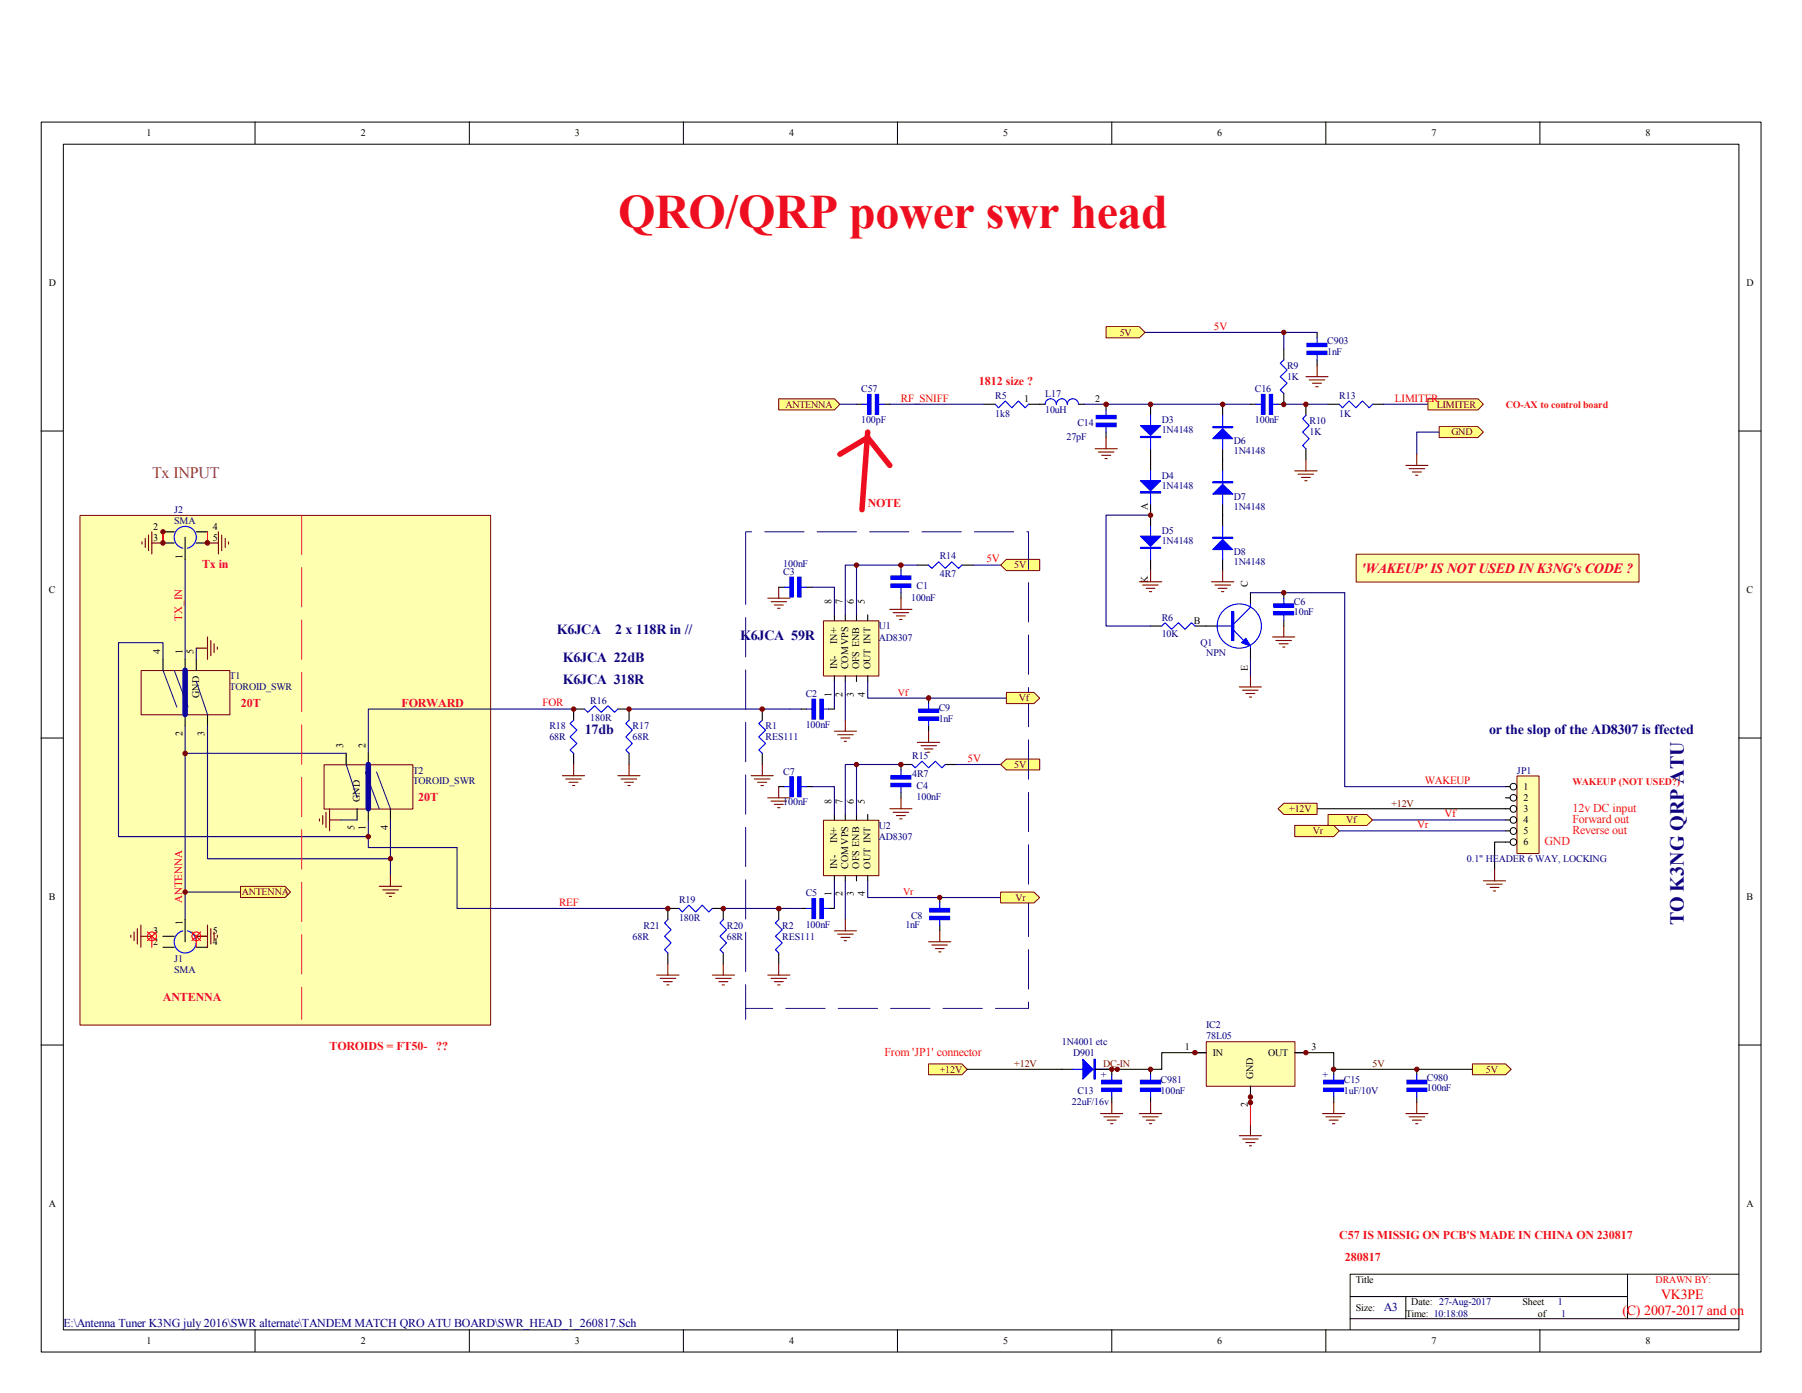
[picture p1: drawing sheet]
<svg xmlns="http://www.w3.org/2000/svg" width="279mm" height="216mm" viewBox="0 0 279 216" stroke-linecap="round" stroke-linejoin="round" font-family="sans-serif">
<g fill="none" stroke="#000" stroke-width=".16">
<path d="M6.4 18.9h266.6v190.6h-266.6zM39.5 18.9v3.4M72.8 18.9v3.4M106 18.9v3.4M139.1 18.9v3.4M172.4 18.9v3.4M205.6 18.9v3.4M238.8 18.9v3.4M9.8 22.4h259.8v183.7h-259.8zM6.3 66.8h3.5M269.6 66.8h3.4M6.3 114.4h3.5"/>
<path d="M269.6 114.4h3.4M6.3 162h3.5M269.6 162h3.4M252.3 197.5v6.9M269.6 197.5h-60.3v8.6M39.5 206.1v3.4M72.8 206.1v3.4M106 206.1v3.4M139.1 206.1v3.4M172.4 206.1v3.4M205.6 206.1v3.4M209.3 201h43"/>
<path d="M209.3 204.4h60.3M218 201v3.4M238.8 206.1v3.4"/>
</g>
<path d="M12.4 79.9h63.7v79h-63.7z" fill="#ffffb0"/>
<path d="M12.4 79.9h63.7v79h-63.7z" fill="none" stroke="#800000" stroke-width=".16"/>
<path d="M21.9 104h13.7v6.8h-13.7z" fill="#ffffb0"/>
<path d="M21.9 103.9h13.7v6.9h-13.7z" fill="none" stroke="#800000" stroke-width=".16"/>
<path d="M25.3 102.2v1.7M28.7 102.2v1.7M28.7 110.7v1.8M30.4 102.2v1.7M32.2 110.7v1.8" fill="none" stroke="#000" stroke-width=".17"/>
<path d="M28.7 103.9v6.8" fill="none" stroke="#0000bf" stroke-width=".86"/>
<path d="M25.3 103.9l2.6 6.8M27 103.9l2.6 6.8M32.2 110.7l-1.8-5.1" fill="none" stroke="#11037f" stroke-width=".16" stroke-dasharray="6.1 2"/>
<path d="M50.3 118.6h13.7v6.8h-13.7z" fill="#ffffb0"/>
<path d="M50.2 118.5h13.8v6.9h-13.8z" fill="none" stroke="#800000" stroke-width=".16"/>
<path d="M53.7 116.8v1.7M57.1 116.8v1.7M55.4 125.3v1.8M57.1 125.3v1.8M60.5 125.3v1.8" fill="none" stroke="#000" stroke-width=".17"/>
<path d="M57.1 118.5v6.8" fill="none" stroke="#0000bf" stroke-width=".86"/>
<path d="M53.7 118.5l1.7 5.2M58.8 125.3l-2.6-6.8M60.5 125.3l-2.5-6.8" fill="none" stroke="#11037f" stroke-width=".16" stroke-dasharray="6.1 2"/>
<path d="M28.7 86.7v15.5M25.3 102.2v-2.6h-6.9v30.1h38.7v-2.6M28.7 112.5v30M28.7 116.8h25M30.4 100.5v1.7M32.2 112.5v20.6h28.3M52.8 127.1h2.6M57.1 129.7v1.7h13.8M60.5 127.1v8.6" fill="none" stroke="#11037f" stroke-width=".17"/>
<g fill="none" stroke="#800000" stroke-width=".17">
<path d="M32.2 98.7v3.5M32.7 99.3v2.3M33.2 99.8v1.3M30.4 100.5h1.8M33.7 100.3v.3M49.5 126.9v.4M50 126.4v1.4M50.5 125.9v2.4M51.1 125.3v3.5M51.1 127.1h1.7M58.8 137.4h3.5M59.4 137.9h2.4"/>
<path d="M59.9 138.4h1.3M60.4 138.9h.3M60.5 135.7v1.7"/>
</g>
<path d="M210.3 85.9h43.8v4.3h-43.8z" fill="#ffffb0"/>
<path d="M210.3 85.9h43.8v4.3h-43.8z" fill="none" stroke="#800000" stroke-width=".16"/>
<path d="M172.4 166.6v1.2M172.4 168.8v1.2" fill="none" stroke="#00f" stroke-width=".17"/>
<path d="M170.8 167.4h3.1v.6h-3.1z" fill-rule="evenodd" fill="#00f"/>
<path d="M170.8 167.4h3.1v.6h-3.1z" fill="none" stroke="#00f" stroke-width=".17"/>
<path d="M170.8 168.7h3.1v.5h-3.1z" fill-rule="evenodd" fill="#00f"/>
<path d="M170.8 168.7h3.1v.5h-3.1zM206.8 166.6v1.2M206.8 168.8v1.2" fill="none" stroke="#00f" stroke-width=".17"/>
<path d="M172.4 165.7v.9M172.4 170v.9" fill="none" stroke="#000" stroke-width=".17"/>
<path d="M205.2 167.4h3.1v.6h-3.1z" fill-rule="evenodd" fill="#00f"/>
<path d="M205.2 167.4h3.1v.6h-3.1z" fill="none" stroke="#00f" stroke-width=".17"/>
<path d="M205.2 168.7h3.1v.5h-3.1z" fill-rule="evenodd" fill="#00f"/>
<path d="M205.2 168.7h3.1v.5h-3.1z" fill="none" stroke="#00f" stroke-width=".17"/>
<path d="M200.7 163.2h6.1v2.5h21.5M206.8 165.7v.9M206.8 170v.9" fill="none" stroke="#000" stroke-width=".17"/>
<path d="M187.1 161.5h13.7v6.9h-13.7z" fill="#ffffb0"/>
<path d="M187 161.5h13.8v6.9h-13.8z" fill="none" stroke="#800000" stroke-width=".16"/>
<path d="M185.3 163.2h1.7M193.9 168.3v1.7M200.7 163.2h1.8" fill="none" stroke="#000" stroke-width=".17"/>
<g fill="none" stroke="#800000" stroke-width=".17">
<path d="M170.6 172.6h3.5M171.2 173.1h2.4M171.7 173.6h1.4M172.2 174.2h.4M172.4 170.9v1.7M192.2 176h3.4M192.7 176.5h2.4M193.2 177.1h1.4M193.7 177.6h.4M193.9 174.3v1.7M205.1 172.6h3.4M205.6 173.1h2.4"/>
<path d="M206.1 173.6h1.4M206.6 174.2h.4M206.8 170.9v1.7"/>
</g>
<path d="M144 164.9h5.1l.9 .8-.9 .9h-5.1z" fill-rule="evenodd" fill="#ffff80"/>
<path d="M144 164.9h5.1l.9 .8-.9 .9h-5.1z" fill="none" stroke="#800000" stroke-width=".16"/>
<path d="M164.6 165.7h1.7M171.5 165.7h1.7" fill="none" stroke="#000" stroke-width=".17"/>
<path d="M166.3 165.7h5.2M169.6 164.2h.2v3.1h-.2zM169.7 164.2v3.1" fill="none" stroke="#00f" stroke-width=".17"/>
<path d="M167.9 164.2l1.6 1.5-1.6 1.6z" fill="#00f"/>
<path d="M167.9 164.2l1.6 1.5-1.6 1.6z" fill="none" stroke="#00f" stroke-width=".17"/>
<path d="M204.2 125.3h29.2M233.4 130.5h-1.7v4.3M150 165.7h14.6M187 163.2h-6.9v2.5h-10.3" fill="none" stroke="#000" stroke-width=".17"/>
<path d="M230 136.5h3.4M230.5 137h2.4M231.1 137.5h1.3M231.6 138.1h.3M231.7 134.8v1.7" fill="none" stroke="#800000" stroke-width=".17"/>
<path d="M198.2 125.3l.9-.8h5.1v1.7h-5.1z" fill-rule="evenodd" fill="#ffff80"/>
<path d="M198.2 125.3l.9-.8h5.1v1.7h-5.1z" fill="none" stroke="#800000" stroke-width=".16"/>
<path d="M25.3 84.2v-1.8v1.8M32.2 82.4v1.8M23.5 145.1v1.7M30.4 145.1v1.7M193.9 170.9v-.9v4.3" fill="none" stroke="#ee0e22" stroke-width=".17"/>
<path d="M133.6 62.7h1.3M135.9 62.7h1.2M28.4 85a1.71 1.71 0 0 1-1.1-2.7 1.71 1.71 0 0 1 2.8 0 1.71 1.71 0 0 1-1.1 2.7M28.4 144.3a1.73 1.73 0 0 0-1.1 2.6 1.73 1.73 0 0 0 2.8 0 1.73 1.73 0 0 0-1.1-2.6" fill="none" stroke="#00f" stroke-width=".17"/>
<path d="M132.8 62.7h.8M137.1 62.7h.9M25.3 82.4h1.7M25.3 84.2h1.7M28.7 83.3v3.4M30.4 82.4h1.8M30.4 84.2h1.8M25.3 146.8h1.7M25.3 145.1h1.7M28.7 142.5v3.5M30.4 146.8h1.8M30.4 145.1h1.8" fill="none" stroke="#000" stroke-width=".17"/>
<g fill="none" stroke="#800000" stroke-width=".17">
<path d="M22 84v.3M22.5 83.4v1.4M23 82.9v2.4M23.5 82.4v3.5M23.5 84.2h1.8M32.2 84.2h1.7M33.9 82.4v3.5M34.4 82.9v2.4M34.9 83.4v1.4M35.4 84v.3M20.3 144.9v.4M20.8 144.4v1.4"/>
<path d="M21.3 143.9v2.4M21.8 145.1h1.7M21.8 143.4v3.4M30.4 145.1h1.8M32.2 143.4v3.4M32.7 143.9v2.4M33.2 144.4v1.4M33.7 144.9v.4"/>
</g>
<path d="M134.5 61.1h.5v3.1h-.5z" fill-rule="evenodd" fill="#00f"/>
<path d="M134.5 61.1h.5v3.1h-.5z" fill="none" stroke="#00f" stroke-width=".17"/>
<path d="M135.7 61.1h.5v3.1h-.5z" fill-rule="evenodd" fill="#00f"/>
<path d="M135.7 61.1h.5v3.1h-.5zM154.3 62.7l.5 .5 1.1-1.1 1 1.1 1-1.1 1.1 1.1 .5-.5M162.1 62.7a.87 .87 0 0 1 .8-.9 .87 .87 0 0 1 .9 .9 .85 .85 0 0 1 .8-.9 .85 .85 0 0 1 .9 .9 .87 .87 0 0 1 .8-.9 .87 .87 0 0 1 .9 .9M171.5 63.5v1.2M171.5 65.7v1.3" fill="none" stroke="#00f" stroke-width=".17"/>
<path d="M152.6 62.7h1.7M159.5 62.7h2.6M167.2 62.7h.9M171.5 62.7v.8M171.5 67v.8" fill="none" stroke="#000" stroke-width=".17"/>
<path d="M170 64.4h3.1v.5h-3.1z" fill-rule="evenodd" fill="#00f"/>
<path d="M170 64.4h3.1v.5h-3.1z" fill="none" stroke="#00f" stroke-width=".17"/>
<path d="M170 65.6h3.1v.5h-3.1z" fill-rule="evenodd" fill="#00f"/>
<path d="M199.1 55.8l-.6 .5 1.1 1.1-1.1 1 1.1 1-1.1 1.1 .6 .5M170 65.6h3.1v.5h-3.1zM176.8 67.7h3.2M176.8 67.6h3.2v.2h-3.2zM178.4 64.4v5.2M202.5 64.4l-.5 .5 1 1.1-1 1 1 1-1 1 .5 .6M207.6 62.7l.6 .5 1-1.1 1 1.1 1-1.1 1.1 1.1 .5-.5" fill="none" stroke="#00f" stroke-width=".17"/>
<path d="M199.1 54.1v1.7M178.4 62.7v1.7M178.4 69.6v1.6M199.1 61v1.7M202.5 62.7v1.7M202.5 69.6v1.6M205.9 62.7h1.7M212.8 62.7h1.7" fill="none" stroke="#000" stroke-width=".17"/>
<path d="M176.8 66h3.2l-1.6 1.5z" fill="#00f"/>
<path d="M176.8 76.3h3.2M176.8 66h3.2l-1.6 1.5zM176.8 76.2h3.2v.2h-3.2zM178.4 73v5.1" fill="none" stroke="#00f" stroke-width=".17"/>
<path d="M178.4 71.2v1.8M178.4 78.1v1.7" fill="none" stroke="#000" stroke-width=".17"/>
<path d="M176.8 74.5h3.2l-1.6 1.6z" fill="#00f"/>
<path d="M176.8 74.5h3.2l-1.6 1.6zM176.8 84.9h3.2M176.8 84.8h3.2v.2h-3.2zM178.4 81.6v5.1" fill="none" stroke="#00f" stroke-width=".17"/>
<path d="M178.4 79.8v1.8M178.4 86.7v1.7" fill="none" stroke="#000" stroke-width=".17"/>
<path d="M176.8 83.1h3.2l-1.6 1.6z" fill="#00f"/>
<path d="M188 66.2h3.1M188 66.1h3.1v.2h-3.1zM189.6 64.4v5.2M176.8 83.1h3.2l-1.6 1.6z" fill="none" stroke="#00f" stroke-width=".17"/>
<path d="M189.6 62.7v1.7M189.6 69.6v1.6" fill="none" stroke="#000" stroke-width=".17"/>
<path d="M188 68l1.6-1.5 1.5 1.5z" fill="#00f"/>
<path d="M188 74.8h3.1M188 68l1.6-1.5 1.5 1.5zM188 74.7h3.1v.1h-3.1zM189.6 73v5.1" fill="none" stroke="#00f" stroke-width=".17"/>
<path d="M189.6 71.2v1.8M189.6 78.1v1.7" fill="none" stroke="#000" stroke-width=".17"/>
<path d="M188 76.6l1.6-1.5 1.5 1.5z" fill="#00f"/>
<path d="M188 76.6l1.6-1.5 1.5 1.5zM188 83.4h3.1M188 83.3h3.1v.1h-3.1zM189.6 81.6v5.1" fill="none" stroke="#00f" stroke-width=".17"/>
<path d="M189.6 79.8v1.8M189.6 86.7v1.7" fill="none" stroke="#000" stroke-width=".17"/>
<path d="M189.6 83.6l1.5 1.6h-3.1z" fill="#00f"/>
<path d="M188.7 97h2.6M189.6 83.6l1.5 1.6h-3.1zM191 94.8h.3v4.5h-.3zM191.3 97.7l1.5 1.6M193.9 93.6v.5l-2.6 2.6M193.9 100.1v.4" fill="none" stroke="#00f" stroke-width=".17"/>
<path d="M168.1 62.7h25.8" fill="none" stroke="#11037f" stroke-width=".17"/>
<path d="M187 97h1.7M193.9 91.9v1.7M193.9 100.5v1.7" fill="none" stroke="#000" stroke-width=".17"/>
<path d="M191.1 94.8v4.5" fill="none" stroke="#00f" stroke-width=".34"/>
<path d="M192.5 99.6l.7-.7 .7 1.2z" fill="#00f"/>
<g fill="none" stroke="#00f" stroke-width=".17">
<path d="M180.1 97l.5-.5 1.1 1 1-1 1 1 1-1 .6 .5M193.2 98.9l.7 1.2-1.4-.5zM199.1 92.7v1.2M199.1 95v1.2"/>
<circle cx="192.1" cy="97" r="3.4"/>
</g>
<path d="M178.4 97h1.7M185.3 97h1.7M199.1 91.9v.8M199.1 96.2v.8" fill="none" stroke="#000" stroke-width=".17"/>
<path d="M197.5 93.6h3.1v.5h-3.1z" fill-rule="evenodd" fill="#00f"/>
<path d="M197.5 93.6h3.1v.5h-3.1z" fill="none" stroke="#00f" stroke-width=".17"/>
<path d="M197.5 94.8h3.1v.5h-3.1z" fill-rule="evenodd" fill="#00f"/>
<path d="M197.5 94.8h3.1v.5h-3.1z" fill="none" stroke="#00f" stroke-width=".17"/>
<path d="M177.5 51.5h21.6v2.6M193.9 91.9h14.6" fill="none" stroke="#11037f" stroke-width=".17"/>
<g fill="none" stroke="#800000" stroke-width=".17">
<path d="M169.8 69.6h3.4M170.3 70.1h2.4M170.8 70.6h1.4M171.3 71.1h.4M171.5 67.8v1.8M200.7 73h3.5M201.3 73.5h2.4M201.8 74h1.4M202.3 74.5h.4M202.5 71.2v1.8M176.7 90.2h3.4M177.2 90.7h2.4"/>
<path d="M177.7 91.2h1.4M178.2 91.7h.4M178.4 88.4v1.8M187.8 90.2h3.5M188.4 90.7h2.4M188.9 91.2h1.3M189.4 91.7h.3M189.6 88.4v1.8M197.3 98.7h3.4M197.8 99.3h2.4M198.3 99.8h1.4M199.1 97v1.7"/>
<path d="M192.2 106.5h3.4M192.7 107h2.4M193.2 107.5h1.4M193.7 108h.4M193.9 104.7v1.8M198.9 100.3h.3"/>
</g>
<path d="M171.5 50.6h5.2l.8 .9-.8 .9h-5.2z" fill-rule="evenodd" fill="#ffff80"/>
<path d="M171.5 50.6h5.2l.8 .9-.8 .9h-5.2z" fill="none" stroke="#800000" stroke-width=".16"/>
<path d="M214.5 62.7h6.9" fill="none" stroke="#11037f" stroke-width=".17"/>
<path d="M221.4 61.8h7.8l.8 .9-.8 .8h-7.8z" fill-rule="evenodd" fill="#ffff80"/>
<path d="M221.4 61.8h7.8l.8 .9-.8 .8h-7.8z" fill="none" stroke="#800000" stroke-width=".16"/>
<path d="M204.2 51.5v.9M204.2 55.8v.8" fill="none" stroke="#000" stroke-width=".17"/>
<path d="M204.2 52.4v1.2M204.2 54.6v1.2" fill="none" stroke="#00f" stroke-width=".17"/>
<path d="M202.6 53.2h3.1v.5h-3.1z" fill-rule="evenodd" fill="#00f"/>
<path d="M202.7 53.2h3v.5h-3z" fill="none" stroke="#00f" stroke-width=".17"/>
<path d="M202.6 54.4h3.1v.5h-3.1z" fill-rule="evenodd" fill="#00f"/>
<path d="M202.7 54.4h3v.5h-3z" fill="none" stroke="#00f" stroke-width=".17"/>
<path d="M199.1 51.5h5.1M138 62.7h14.6" fill="none" stroke="#11037f" stroke-width=".17"/>
<path d="M202.5 58.4h3.4M203 58.9h2.4M203.5 59.4h1.4M204 59.9h.4M204.2 56.6v1.8" fill="none" stroke="#800000" stroke-width=".17"/>
<path d="M228.3 164.9h5.1l.9 .8-.9 .9h-5.1z" fill-rule="evenodd" fill="#ffff80"/>
<path d="M228.3 164.9h5.1l.9 .8-.9 .9h-5.1z" fill="none" stroke="#800000" stroke-width=".16"/>
<path d="M219.7 165.7v.9M219.7 170v.9" fill="none" stroke="#000" stroke-width=".17"/>
<path d="M219.7 166.6v1.2M219.7 168.8v1.2" fill="none" stroke="#00f" stroke-width=".17"/>
<path d="M218.1 167.4h3.1v.6h-3.1z" fill-rule="evenodd" fill="#00f"/>
<path d="M218.1 167.4h3.1v.6h-3.1z" fill="none" stroke="#00f" stroke-width=".17"/>
<path d="M218.1 168.7h3.1v.5h-3.1z" fill-rule="evenodd" fill="#00f"/>
<path d="M178.4 166.6v1.2M178.4 168.8v1.2M218.1 168.7h3.1v.5h-3.1z" fill="none" stroke="#00f" stroke-width=".17"/>
<path d="M178.4 165.7v.9M178.4 170v.9" fill="none" stroke="#000" stroke-width=".17"/>
<path d="M176.8 167.4h3.2v.6h-3.2z" fill-rule="evenodd" fill="#00f"/>
<path d="M176.8 167.4h3.2v.6h-3.2z" fill="none" stroke="#00f" stroke-width=".17"/>
<path d="M176.8 168.7h3.2v.5h-3.2z" fill-rule="evenodd" fill="#00f"/>
<path d="M176.8 168.7h3.2v.5h-3.2z" fill="none" stroke="#00f" stroke-width=".17"/>
<path d="M176.7 172.6h3.4M177.2 173.1h2.4M177.7 173.6h1.4M178.2 174.2h.4M178.4 170.9v1.7M218 172.6h3.4M218.5 173.1h2.4M219 173.6h1.4M219.5 174.2h.3M219.7 170.9v1.7" fill="none" stroke="#800000" stroke-width=".17"/>
<path d="M235.2 120.3h3.4v12h-3.4z" fill="#ffffb0"/>
<path d="M235.2 120.3h3.4v12h-3.4z" fill="none" stroke="#800000" stroke-width=".16"/>
<g fill="none" stroke="#000" stroke-width=".16">
<circle cx="234.6" cy="125.4" r=".52"/>
<circle cx="234.6" cy="128.8" r=".52"/>
<circle cx="234.6" cy="127.1" r=".51"/>
<circle cx="234.6" cy="130.5" r=".51"/>
<circle cx="234.6" cy="121.9" r=".51"/>
<circle cx="234.7" cy="123.7" r=".51"/>
</g>
<path d="M193.9 62.7h.8M198.2 62.7h.9M233.4 121.9h.7M233.4 123.7h.7M233.4 125.3h.7M233.4 127.1h.7M233.4 128.8h.7M233.4 130.5h.7" fill="none" stroke="#000" stroke-width=".17"/>
<path d="M194.7 62.7h1.2M197 62.7h1.2" fill="none" stroke="#00f" stroke-width=".17"/>
<path d="M195.6 61.1h.5v3.1h-.5z" fill-rule="evenodd" fill="#00f"/>
<path d="M195.6 61.1h.5v3.1h-.5z" fill="none" stroke="#00f" stroke-width=".17"/>
<path d="M196.8 61.1h.5v3.1h-.5z" fill-rule="evenodd" fill="#00f"/>
<path d="M196.8 61.1h.5v3.1h-.5z" fill="none" stroke="#00f" stroke-width=".17"/>
<path d="M199.1 62.7h6.8" fill="none" stroke="#11037f" stroke-width=".17"/>
<path d="M127.7 96.3h8.6v8.5h-8.6z" fill="#ffffb0"/>
<path d="M127.7 96.2h8.6v8.6h-8.6z" fill="none" stroke="#800000" stroke-width=".16"/>
<path d="M129.4 95.3v.9M131.1 95.3v.9M132.8 95.3v.9M134.5 95.3v.9M139.7 87.6v.8M139.7 91.9v.8M142.2 87.6h1.8M149.1 87.6h1.8M129.4 104.7v.9M131.1 104.7v.9M132.8 104.7v.9M134.5 104.7v.9" fill="none" stroke="#000" stroke-width=".17"/>
<path d="M139.7 88.4v1.2M139.7 90.7v1.2M144 87.6l.5 .5 1-1 1.1 1 1-1 1 1 .5-.5" fill="none" stroke="#00f" stroke-width=".17"/>
<path d="M138.1 89.3h3.1v.5h-3.1z" fill-rule="evenodd" fill="#00f"/>
<path d="M138.1 89.3h3.1v.5h-3.1z" fill="none" stroke="#00f" stroke-width=".17"/>
<path d="M138.1 90.5h3.1v.5h-3.1z" fill-rule="evenodd" fill="#00f"/>
<path d="M138.1 90.5h3.1v.5h-3.1zM125.1 109.9h1.2M127.3 109.9h1.2" fill="none" stroke="#00f" stroke-width=".17"/>
<path d="M125.9 91h3.5v4.3M132.8 87.6h-1.7v7.7M142.2 87.6h-9.4v7.7M150.9 87.6h4.3M129.4 105.6v4.3" fill="none" stroke="#11037f" stroke-width=".17"/>
<path d="M138 94.4h3.4M138.5 95h2.4M139 95.5h1.4M139.5 96h.4M139.7 92.7v1.7" fill="none" stroke="#800000" stroke-width=".17"/>
<path d="M124.2 109.9h.9M128.5 109.9h.9" fill="none" stroke="#000" stroke-width=".17"/>
<path d="M125.9 108.4h.5v3.1h-.5z" fill-rule="evenodd" fill="#00f"/>
<path d="M125.9 108.4h.6v3.1h-.6z" fill="none" stroke="#00f" stroke-width=".17"/>
<path d="M127.1 108.4h.5v3.1h-.5z" fill-rule="evenodd" fill="#00f"/>
<path d="M121.6 91h1.2M123.9 91h1.2M127.1 108.4h.5v3.1h-.5z" fill="none" stroke="#00f" stroke-width=".17"/>
<path d="M119 92.7h3.5M119.5 93.3h2.5M120.1 93.8h1.4M120.6 94.3h.3M120.7 91v1.7M129.4 113.3h3.4M129.9 113.9h2.4M130.4 114.4h1.4M130.9 114.9h.3M131.1 111.6v1.7" fill="none" stroke="#800000" stroke-width=".17"/>
<path d="M122.5 109.9h1.7M131.1 105.6v6M134.5 105.6v2.6h21.5" fill="none" stroke="#11037f" stroke-width=".17"/>
<path d="M120.7 91h.9M125.1 91h.8" fill="none" stroke="#000" stroke-width=".17"/>
<path d="M122.5 89.5h.5v3h-.5z" fill-rule="evenodd" fill="#00f"/>
<path d="M122.5 89.5h.5v3h-.5z" fill="none" stroke="#00f" stroke-width=".17"/>
<path d="M123.7 89.5h.5v3h-.5z" fill-rule="evenodd" fill="#00f"/>
<path d="M123.7 89.5h.5v3h-.5zM88.9 111.6l-.5 .5 1.1 1.1-1.1 1 1.1 1-1.1 1 .5 .6M90.6 109.9l.5 .5 1.1-1 1 1 1.1-1 1 1 .5-.5M97.5 111.6l-.5 .5 1 1.1-1 1 1 1-1 1 .5 .6" fill="none" stroke="#00f" stroke-width=".17"/>
<path d="M88.9 116.8v1.7M90.6 109.9h-1.7v1.7M95.8 109.9h1.7v1.7M97.5 116.8v1.7" fill="none" stroke="#000" stroke-width=".17"/>
<path d="M88.9 118.5v1.7M97.5 118.5v1.7M87.2 120.2h3.4M87.7 120.7h2.4M88.2 121.2h1.4M88.8 121.8h.3M95.8 120.2h3.4M96.3 120.7h2.4M96.9 121.2h1.3M97.4 121.8h.3" fill="none" stroke="#800000" stroke-width=".17"/>
<path d="M97.5 109.9h25" fill="none" stroke="#11037f" stroke-width=".17"/>
<path d="M155.2 87.6l.8-.9h5.2v1.7h-5.2z" fill-rule="evenodd" fill="#ffff80"/>
<path d="M155.2 87.6l.8-.9h5.2v1.7h-5.2z" fill="none" stroke="#800000" stroke-width=".16"/>
<path d="M127.7 127.2h8.6v8.5h-8.6z" fill="#ffffb0"/>
<path d="M127.7 127.1h8.6v8.6h-8.6z" fill="none" stroke="#800000" stroke-width=".16"/>
<path d="M141.4 118.5h-1.7v.8M146.6 118.5h1.7M129.4 126.2v.9M129.4 135.7v.8M131.1 126.2v.9M131.1 135.7v.8M132.8 126.2v.9M132.8 135.7v.8M134.5 126.2v.9M134.5 135.7v.8M139.7 122.8v.9" fill="none" stroke="#000" stroke-width=".17"/>
<path d="M139.7 119.3v1.3M141.4 118.5l.5 .5 1.1-1 1 1 1-1 1.1 1 .5-.5M139.7 121.6v1.2" fill="none" stroke="#00f" stroke-width=".17"/>
<path d="M138.1 120.2h3.1v.5h-3.1z" fill-rule="evenodd" fill="#00f"/>
<path d="M138.1 120.2h3.1v.5h-3.1z" fill="none" stroke="#00f" stroke-width=".17"/>
<path d="M138.1 121.4h3.1v.5h-3.1z" fill-rule="evenodd" fill="#00f"/>
<path d="M138.1 121.4h3.1v.5h-3.1zM125.1 140.8h1.2M127.3 140.8h1.2" fill="none" stroke="#00f" stroke-width=".17"/>
<path d="M132.8 118.5h-1.7v7.7M139.7 118.5h-6.9v7.7M148.3 118.5h6.9M125.9 121.9h3.5v4.3M129.4 136.5v4.3" fill="none" stroke="#11037f" stroke-width=".17"/>
<path d="M138 125.3h3.4M138.5 125.9h2.4M139 126.4h1.4M139.5 126.9h.4M139.7 123.7v1.6" fill="none" stroke="#800000" stroke-width=".17"/>
<path d="M124.2 140.8h.9M128.5 140.8h.9" fill="none" stroke="#000" stroke-width=".17"/>
<path d="M125.9 139.3h.5v3.1h-.5z" fill-rule="evenodd" fill="#00f"/>
<path d="M125.9 139.3h.6v3.1h-.6z" fill="none" stroke="#00f" stroke-width=".17"/>
<path d="M127.1 139.3h.5v3.1h-.5z" fill-rule="evenodd" fill="#00f"/>
<path d="M121.6 121.9h1.2M123.9 121.9h1.2M127.1 139.3h.5v3.1h-.5z" fill="none" stroke="#00f" stroke-width=".17"/>
<path d="M119 123.7h3.5M119.5 124.2h2.5M120.1 124.7h1.4M120.6 125.2h.3M120.7 121.9v1.8" fill="none" stroke="#800000" stroke-width=".17"/>
<path d="M131.1 136.5v6M134.5 136.5v2.6h20.7M122.5 140.8h1.7" fill="none" stroke="#11037f" stroke-width=".17"/>
<path d="M120.7 121.9h.9M125.1 121.9h.8" fill="none" stroke="#000" stroke-width=".17"/>
<path d="M122.5 120.4h.5v3.1h-.5z" fill-rule="evenodd" fill="#00f"/>
<path d="M122.5 120.4h.5v3.1h-.5z" fill="none" stroke="#00f" stroke-width=".17"/>
<path d="M123.7 120.4h.5v3.1h-.5z" fill-rule="evenodd" fill="#00f"/>
<path d="M123.7 120.4h.5v3.1h-.5zM103.5 142.5l-.5 .5 1.1 1.1-1.1 1 1.1 1-1.1 1.1 .5 .5M105.3 140.8l.5 .6 1-1.1 1.1 1.1 1-1.1 1 1.1 .5-.6M112.1 142.5l-.5 .5 1 1.1-1 1 1 1-1 1.1 .5 .5" fill="none" stroke="#00f" stroke-width=".17"/>
<path d="M103.5 147.7v1.7M105.3 140.8h-1.8v1.7M110.4 140.8h1.7v1.7M112.1 147.7v1.7" fill="none" stroke="#000" stroke-width=".17"/>
<path d="M101.8 151.1h3.5M102.4 151.6h2.4M102.9 152.1h1.3M103.4 152.7h.3M103.5 149.4v1.7M110.4 151.1h3.5M111 151.6h2.4M111.5 152.1h1.4M112 152.7h.3M112.1 149.4v1.7" fill="none" stroke="#800000" stroke-width=".17"/>
<path d="M112.1 140.8h10.4" fill="none" stroke="#11037f" stroke-width=".17"/>
<path d="M155.2 118.5l.8-.9h5.2v1.7h-5.2z" fill-rule="evenodd" fill="#ffff80"/>
<path d="M155.2 118.5l.8-.9h5.2v1.7h-5.2z" fill="none" stroke="#800000" stroke-width=".16"/>
<path d="M208.5 91.9v30h24.9M207.6 128.8h25.8M212.8 127.1h20.6" fill="none" stroke="#11037f" stroke-width=".17"/>
<path d="M129.4 144.3h3.4M129.9 144.8h2.4M130.4 145.3h1.4M130.9 145.8h.3M131.1 142.5v1.8" fill="none" stroke="#800000" stroke-width=".17"/>
<path d="M115.6 87.6v70.4" fill="none" stroke="#11037f" stroke-width=".16" stroke-dasharray="6.1 2"/>
<path d="M145.7 139.1v.9M145.7 143.4v.9" fill="none" stroke="#000" stroke-width=".17"/>
<path d="M145.7 140v1.2M145.7 142.2v1.2" fill="none" stroke="#00f" stroke-width=".17"/>
<path d="M144.1 140.8h3.1v.6h-3.1z" fill-rule="evenodd" fill="#00f"/>
<path d="M144.1 140.8h3.1v.6h-3.1z" fill="none" stroke="#00f" stroke-width=".17"/>
<path d="M144.1 142h3.1v.5h-3.1z" fill-rule="evenodd" fill="#00f"/>
<path d="M144 109.1v1.1M144 111.3v1.2M144.1 142h3.1v.5h-3.1z" fill="none" stroke="#00f" stroke-width=".17"/>
<path d="M144 108.2v.9M144 112.5v.8" fill="none" stroke="#000" stroke-width=".17"/>
<path d="M142.5 109.9h3v.5h-3z" fill-rule="evenodd" fill="#00f"/>
<path d="M142.5 109.9h3v.5h-3z" fill="none" stroke="#00f" stroke-width=".17"/>
<path d="M142.5 111.1h3v.5h-3z" fill-rule="evenodd" fill="#00f"/>
<path d="M118.2 111.6l-.6 .5 1.1 1.1-1.1 1 1.1 1-1.1 1 .6 .6M142.5 111.1h3v.5h-3zM120.7 142.5l-.5 .5 1.1 1.1-1.1 1 1.1 1-1.1 1.1 .5 .5" fill="none" stroke="#00f" stroke-width=".17"/>
<g fill="none" stroke="#800000" stroke-width=".17">
<path d="M118.2 118.5v1.7M142.2 115.1h3.5M142.8 115.6h2.4M143.3 116.1h1.4M143.8 116.6h.3M144 113.3v1.8M116.5 120.2h3.4M117 120.7h2.4M117.5 121.2h1.4M118 121.8h.4M119 151.1h3.5M119.5 151.6h2.5"/>
<path d="M120.1 152.1h1.4M120.6 152.7h.3M120.7 149.4v1.7M144 146h3.4M144.5 146.5h2.4M145 147h1.4M145.5 147.5h.4M145.7 144.3v1.7"/>
</g>
<path d="M118.2 109.9v1.7M118.2 116.8v1.7M120.7 140.8v1.7M120.7 147.7v1.7" fill="none" stroke="#000" stroke-width=".17"/>
<path d="M178.4 79.8h-6.9v17.2h6.9M88.9 109.9h-31.8v6.9M193.9 102.2v2.5M28.7 138.3h8.6M70.9 131.4v9.4h32.6" fill="none" stroke="#11037f" stroke-width=".17"/>
<path d="M115.6 87.6v-5.2h43.9v73.9h-43.9" fill="none" stroke="#11037f" stroke-width=".16" stroke-dasharray="6.1 2"/>
<path d="M37.3 137.4h6.9l.8 .9-.8 .8h-6.9z" fill-rule="evenodd" fill="#ffff80"/>
<path d="M37.3 137.4h6.9l.8 .9-.8 .8h-6.9z" fill="none" stroke="#800000" stroke-width=".16"/>
<path d="M120.7 61.8h8.7l.8 .9-.8 .8h-8.7z" fill-rule="evenodd" fill="#ffff80"/>
<path d="M120.7 61.8h8.7l.8 .9-.8 .8h-8.7z" fill="none" stroke="#800000" stroke-width=".16"/>
<path d="M130.2 62.7h2.6" fill="none" stroke="#11037f" stroke-width=".17"/>
<path d="M156 107.3h4.3l.9 .9-.9 .9h-4.3z" fill-rule="evenodd" fill="#ffff80"/>
<path d="M156 107.3h4.3l.9 .9-.9 .9h-4.3z" fill="none" stroke="#800000" stroke-width=".16"/>
<path d="M155.2 138.3h5.1l.9 .8-.9 .9h-5.1z" fill-rule="evenodd" fill="#ffff80"/>
<path d="M155.2 138.3h5.1l.9 .8-.9 .9h-5.1z" fill="none" stroke="#800000" stroke-width=".16"/>
<path d="M200.7 127.9h6.1l.8 .9-.8 .9h-6.1z" fill-rule="evenodd" fill="#ffff80"/>
<path d="M200.7 127.9h6.1l.8 .9-.8 .9h-6.1z" fill="none" stroke="#800000" stroke-width=".16"/>
<path d="M205.9 126.2h6l.9 .9-.9 .8h-6z" fill-rule="evenodd" fill="#ffff80"/>
<path d="M205.9 126.2h6l.9 .9-.9 .8h-6z" fill="none" stroke="#800000" stroke-width=".16"/>
<path d="M223.1 66.1h6.1l.8 .9-.8 .8h-6.1z" fill-rule="evenodd" fill="#ffff80"/>
<path d="M223.1 66.1h6.1l.8 .9-.8 .8h-6.1z" fill="none" stroke="#800000" stroke-width=".16"/>
<path d="M223.1 67h-3.4v3.4" fill="none" stroke="#11037f" stroke-width=".17"/>
<path d="M218 72.1h3.4M218.5 72.6h2.4M219 73.2h1.4M219.5 73.7h.3M219.7 70.4v1.7" fill="none" stroke="#800000" stroke-width=".17"/>
<circle cx="28.7" cy="116.8" r=".35" fill="#800000"/>
<circle cx="28.7" cy="116.8" r=".35" fill="none" stroke="#800000" stroke-width=".16"/>
<circle cx="57.1" cy="129.7" r=".34" fill="#800000"/>
<circle cx="57.1" cy="129.7" r=".34" fill="none" stroke="#800000" stroke-width=".16"/>
<circle cx="60.5" cy="133.1" r=".34" fill="#800000"/>
<circle cx="60.5" cy="133.1" r=".34" fill="none" stroke="#800000" stroke-width=".16"/>
<circle cx="172.4" cy="165.7" r=".34" fill="#800000"/>
<circle cx="172.4" cy="165.7" r=".34" fill="none" stroke="#800000" stroke-width=".16"/>
<circle cx="206.8" cy="165.7" r=".35" fill="#800000"/>
<circle cx="206.8" cy="165.7" r=".35" fill="none" stroke="#800000" stroke-width=".16"/>
<circle cx="193.9" cy="170" r=".34" fill="#800000"/>
<circle cx="193.9" cy="170" r=".34" fill="none" stroke="#800000" stroke-width=".16"/>
<circle cx="202.5" cy="163.1" r=".34" fill="#800000"/>
<circle cx="202.5" cy="163.1" r=".34" fill="none" stroke="#800000" stroke-width=".16"/>
<circle cx="185.3" cy="163.1" r=".35" fill="#800000"/>
<circle cx="185.3" cy="163.1" r=".35" fill="none" stroke="#800000" stroke-width=".16"/>
<circle cx="173.2" cy="165.7" r=".34" fill="#800000"/>
<circle cx="173.2" cy="165.7" r=".34" fill="none" stroke="#800000" stroke-width=".16"/>
<circle cx="193.9" cy="170.9" r=".35" fill="#800000"/>
<circle cx="193.9" cy="170.9" r=".35" fill="none" stroke="#800000" stroke-width=".16"/>
<circle cx="171.5" cy="62.7" r=".36" fill="#800000"/>
<circle cx="171.5" cy="62.7" r=".36" fill="none" stroke="#800000" stroke-width=".16"/>
<circle cx="199" cy="62.7" r=".35" fill="#800000"/>
<circle cx="199" cy="62.7" r=".35" fill="none" stroke="#800000" stroke-width=".16"/>
<circle cx="202.5" cy="62.7" r=".35" fill="#800000"/>
<circle cx="202.5" cy="62.7" r=".35" fill="none" stroke="#800000" stroke-width=".16"/>
<circle cx="178.4" cy="62.7" r=".35" fill="#800000"/>
<circle cx="178.4" cy="62.7" r=".35" fill="none" stroke="#800000" stroke-width=".16"/>
<circle cx="189.6" cy="62.7" r=".35" fill="#800000"/>
<circle cx="189.6" cy="62.7" r=".35" fill="none" stroke="#800000" stroke-width=".16"/>
<circle cx="199" cy="91.9" r=".34" fill="#800000"/>
<circle cx="199" cy="91.9" r=".34" fill="none" stroke="#800000" stroke-width=".16"/>
<circle cx="199" cy="51.5" r=".34" fill="#800000"/>
<circle cx="199" cy="51.5" r=".34" fill="none" stroke="#800000" stroke-width=".16"/>
<circle cx="219.7" cy="165.7" r=".34" fill="#800000"/>
<circle cx="219.7" cy="165.7" r=".34" fill="none" stroke="#800000" stroke-width=".16"/>
<circle cx="178.4" cy="165.7" r=".34" fill="#800000"/>
<circle cx="178.4" cy="165.7" r=".34" fill="none" stroke="#800000" stroke-width=".16"/>
<circle cx="139.7" cy="87.6" r=".35" fill="#800000"/>
<circle cx="139.7" cy="87.6" r=".35" fill="none" stroke="#800000" stroke-width=".16"/>
<circle cx="132.8" cy="87.6" r=".34" fill="#800000"/>
<circle cx="132.8" cy="87.6" r=".34" fill="none" stroke="#800000" stroke-width=".16"/>
<circle cx="97.5" cy="109.9" r=".34" fill="#800000"/>
<circle cx="97.5" cy="109.9" r=".34" fill="none" stroke="#800000" stroke-width=".16"/>
<circle cx="88.9" cy="109.9" r=".34" fill="#800000"/>
<circle cx="88.9" cy="109.9" r=".34" fill="none" stroke="#800000" stroke-width=".16"/>
<circle cx="139.7" cy="118.5" r=".34" fill="#800000"/>
<circle cx="139.7" cy="118.5" r=".34" fill="none" stroke="#800000" stroke-width=".16"/>
<circle cx="132.8" cy="118.5" r=".34" fill="#800000"/>
<circle cx="132.8" cy="118.5" r=".34" fill="none" stroke="#800000" stroke-width=".16"/>
<circle cx="112.1" cy="140.8" r=".35" fill="#800000"/>
<circle cx="112.1" cy="140.8" r=".35" fill="none" stroke="#800000" stroke-width=".16"/>
<circle cx="103.5" cy="140.8" r=".35" fill="#800000"/>
<circle cx="103.5" cy="140.8" r=".35" fill="none" stroke="#800000" stroke-width=".16"/>
<circle cx="145.7" cy="139.1" r=".34" fill="#800000"/>
<circle cx="145.7" cy="139.1" r=".34" fill="none" stroke="#800000" stroke-width=".16"/>
<circle cx="144" cy="108.2" r=".35" fill="#800000"/>
<circle cx="144" cy="108.2" r=".35" fill="none" stroke="#800000" stroke-width=".16"/>
<circle cx="118.2" cy="109.9" r=".35" fill="#800000"/>
<circle cx="118.2" cy="109.9" r=".35" fill="none" stroke="#800000" stroke-width=".16"/>
<circle cx="120.8" cy="140.8" r=".36" fill="#800000"/>
<circle cx="120.8" cy="140.8" r=".36" fill="none" stroke="#800000" stroke-width=".16"/>
<circle cx="28.7" cy="138.3" r=".34" fill="#800000"/>
<circle cx="28.7" cy="138.3" r=".34" fill="none" stroke="#800000" stroke-width=".16"/>
<path d="M46.8 79.8v78.2" fill="none" stroke="#ee0e22" stroke-width=".16" stroke-dasharray="6.1 2"/>
<g fill="none" stroke="#f00" stroke-width=".16">
<path d="M22.9 144.4l1.4 1.4M24.3 144.4l-1.4 1.4M29.8 144.4l1.3 1.4M31.1 144.4l-1.3 1.4"/>
<circle cx="23.6" cy="145.1" r=".69"/>
<circle cx="30.4" cy="145.1" r=".68"/>
</g>
<circle cx="178.4" cy="79.8" r=".34" fill="#800000"/>
<circle cx="178.4" cy="79.8" r=".34" fill="none" stroke="#800000" stroke-width=".16"/>
<path d="M130.2 70.4l4.3-2.6 3.5 4.3" fill="none" stroke="#ee0e22" stroke-width=".86"/>
<circle cx="25.3" cy="82.4" r=".34" fill="#800000"/>
<circle cx="25.3" cy="82.4" r=".34" fill="none" stroke="#800000" stroke-width=".16"/>
<circle cx="25.3" cy="84.1" r=".35" fill="#800000"/>
<circle cx="25.3" cy="84.1" r=".35" fill="none" stroke="#800000" stroke-width=".16"/>
<circle cx="32.2" cy="84.1" r=".36" fill="#800000"/>
<circle cx="32.2" cy="84.1" r=".36" fill="none" stroke="#800000" stroke-width=".16"/>
<path d="M134.5 67l-.9 12" fill="none" stroke="#ee0e22" stroke-width=".86"/>
<text font-size="7.4" fill="#ee0e22" x="95.8" y="35.3">QRO/QRP power swr head</text>
<text font-size="3.1" fill="#11037f" x="261.1" y="143.4" transform="rotate(-90 261.1 143.4)">TO K3NG QRP ATU</text>
<text font-size="2.5" fill="#a1006a" x="23.6" y="74.1">Tx INPUT</text>
<text font-size="2.2" fill="#ee0e22" x="211.1" y="88.9">'WAKEUP' IS NOT USED IN K3NG's CODE ?</text>
<g font-size="2.2" fill="#11037f">
<text x="86.4" y="98.3">K6JCA</text>
<text x="95.4" y="98.3">2 x 118R in //</text>
<text x="114.8" y="99.1">K6JCA 59R</text>
<text x="87.2" y="106">K6JCA 318R</text>
<text x="87.2" y="102.6">K6JCA 22dB</text>
<text x="90.7" y="113.7">17db</text>
<text x="230.9" y="113.7">or the slop of the AD8307 is ffected</text>
</g>
<g font-size="2.2" fill="#f00">
<text x="251.5" y="203.9">(C) 2007-2017 and on</text>
<text x="257.6" y="201.3">VK3PE</text>
</g>
<g font-size="1.9" fill="#ee0e22">
<text x="151.8" y="59.7">1812 size ?</text>
<text x="134.5" y="78.7">NOTE</text>
<text x="31.3" y="88.1">Tx in</text>
<text x="37.3" y="109.6">20T</text>
<text x="62.3" y="109.6">FORWARD</text>
<text x="64.9" y="124.2">20T</text>
<text x="243.8" y="125.8">12v DC input</text>
<text x="239.5" y="131">GND</text>
<text x="243.8" y="127.6">Forward out</text>
<text x="243.8" y="129.3">Reverse out</text>
<text x="25.3" y="155.1">ANTENNA</text>
<text x="51.1" y="162.8">TOROIDS = FT50-</text>
<text x="67.6" y="162.8">??</text>
<text x="137.1" y="163.6">From 'JP1' connector</text>
<text x="207.6" y="192">C57 IS MISSIG ON PCB'S MADE IN CHINA ON 230817</text>
<text x="208.5" y="195.5">280817</text>
</g>
<g font-size="1.9" fill="#000080">
<text x="214.5" y="203.1">A3</text>
<text x="9.8" y="205.7">E:\Antenna Tuner K3NG july 2016\SWR alternate\TANDEM MATCH QRO ATU BOARD\SWR_HEAD_1_260817.Sch</text>
</g>
<g font-size="1.7" fill="#f00">
<text x="188.2" y="51.1">5V</text>
<text x="139.7" y="62.2">RF_SNIFF</text>
<text x="216.3" y="62.2">LIMITER</text>
<text x="153" y="87.2">5V</text>
<text x="28.2" y="96.2" transform="rotate(-90 28.2 96.2)">TX_IN</text>
<text x="84.1" y="109.5">FOR</text>
<text x="150" y="118.1">5V</text>
<text x="220.9" y="121.5">WAKEUP</text>
<text x="219.7" y="128.4">Vr</text>
<text x="224" y="126.7">Vf</text>
<text x="28.2" y="140" transform="rotate(-90 28.2 140)">ANTENNA</text>
<text x="86.7" y="140.4">REF</text>
</g>
<g font-size="1.6">
<text x="22.7" y="21.1">1</text>
<text x="55.9" y="21.1">2</text>
<text x="89.1" y="21.1">3</text>
<text x="122.3" y="21.1">4</text>
<text x="155.5" y="21.1">5</text>
<text x="188.7" y="21.1">6</text>
<text x="222" y="21.1">7</text>
<text x="255.1" y="21.1">8</text>
<text x="7.6" y="44.3">D</text>
<text x="270.8" y="44.3">D</text>
<text x="158.8" y="62.3">1</text>
<text x="169.8" y="62.3">2</text>
<text x="23.7" y="82.1">2</text>
<text x="23.7" y="83.8">3</text>
<text x="33" y="82.1">4</text>
<text x="33" y="83.8">5</text>
<text x="178" y="79" transform="rotate(-90 178 79)">A</text>
<text x="28.3" y="86.6" transform="rotate(-90 28.3 86.6)">1</text>
<text x="7.6" y="91.9">C</text>
<text x="128.9" y="93.6" transform="rotate(-90 128.9 93.6)">8</text>
<text x="130.6" y="93.6" transform="rotate(-90 130.6 93.6)">7</text>
<text x="132.4" y="93.6" transform="rotate(-90 132.4 93.6)">6</text>
<text x="134.1" y="93.6" transform="rotate(-90 134.1 93.6)">5</text>
<text x="178" y="90.3" transform="rotate(-90 178 90.3)">K</text>
<text x="193.5" y="91" transform="rotate(-90 193.5 91)">C</text>
<text x="270.8" y="91.9">C</text>
<text x="24.8" y="101.3" transform="rotate(-90 24.8 101.3)">4</text>
<text x="28.3" y="101.3" transform="rotate(-90 28.3 101.3)">1</text>
<text x="30" y="101.3" transform="rotate(-90 30 101.3)">5</text>
<text x="129.8" y="99.8" transform="rotate(-90 129.8 99.8)">IN+</text>
<text x="185.1" y="96.7">B</text>
<text x="129.8" y="103.8" transform="rotate(-90 129.8 103.8)">IN-</text>
<text x="131.5" y="103.8" transform="rotate(-90 131.5 103.8)">COMVPS</text>
<text x="133.2" y="103.8" transform="rotate(-90 133.2 103.8)">OFS ENB</text>
<text x="135" y="103.8" transform="rotate(-90 135 103.8)">OUT INT</text>
<text x="193.5" y="103.9" transform="rotate(-90 193.5 103.9)">E</text>
<text x="30.9" y="108.2" transform="rotate(-90 30.9 108.2)">GND</text>
<text x="128.9" y="108" transform="rotate(-90 128.9 108)">1</text>
<text x="130.6" y="108" transform="rotate(-90 130.6 108)">2</text>
<text x="132.4" y="108" transform="rotate(-90 132.4 108)">3</text>
<text x="134.1" y="108" transform="rotate(-90 134.1 108)">4</text>
<text x="28.3" y="114" transform="rotate(-90 28.3 114)">2</text>
<text x="31.7" y="114" transform="rotate(-90 31.7 114)">3</text>
<text x="53.2" y="116" transform="rotate(-90 53.2 116)">3</text>
<text x="56.7" y="116" transform="rotate(-90 56.7 116)">2</text>
<text x="55.8" y="124.3" transform="rotate(-90 55.8 124.3)">GND</text>
<text x="128.9" y="124.5" transform="rotate(-90 128.9 124.5)">8</text>
<text x="130.6" y="124.5" transform="rotate(-90 130.6 124.5)">7</text>
<text x="132.4" y="124.5" transform="rotate(-90 132.4 124.5)">6</text>
<text x="134.1" y="124.5" transform="rotate(-90 134.1 124.5)">5</text>
<text x="236.2" y="122.4">1</text>
<text x="236.2" y="124.2">2</text>
<text x="236.2" y="125.9">3</text>
<text x="54.9" y="128.7" transform="rotate(-90 54.9 128.7)">5</text>
<text x="56.7" y="128.7" transform="rotate(-90 56.7 128.7)">1</text>
<text x="60.1" y="128.7" transform="rotate(-90 60.1 128.7)">4</text>
<text x="129.8" y="130.7" transform="rotate(-90 129.8 130.7)">IN+</text>
<text x="236.2" y="127.6">4</text>
<text x="236.2" y="129.3">5</text>
<text x="236.2" y="131">6</text>
<text x="129.8" y="134.7" transform="rotate(-90 129.8 134.7)">IN-</text>
<text x="131.5" y="134.7" transform="rotate(-90 131.5 134.7)">COMVPS</text>
<text x="133.2" y="134.7" transform="rotate(-90 133.2 134.7)">OFS ENB</text>
<text x="135" y="134.7" transform="rotate(-90 135 134.7)">OUT INT</text>
<text x="7.6" y="139.4">B</text>
<text x="28.3" y="143.4" transform="rotate(-90 28.3 143.4)">1</text>
<text x="128.9" y="138.9" transform="rotate(-90 128.9 138.9)">1</text>
<text x="130.6" y="138.9" transform="rotate(-90 130.6 138.9)">2</text>
<text x="132.4" y="138.9" transform="rotate(-90 132.4 138.9)">3</text>
<text x="134.1" y="138.9" transform="rotate(-90 134.1 138.9)">4</text>
<text x="270.8" y="139.4">B</text>
<text x="23.7" y="146.5">2</text>
<text x="23.7" y="144.8">3</text>
<text x="33" y="146.5">4</text>
<text x="33" y="144.8">5</text>
<text x="183.7" y="162.8">1</text>
<text x="188" y="163.7">IN</text>
<text x="194.3" y="167.3" transform="rotate(-90 194.3 167.3)">GND</text>
<text x="196.6" y="163.7">OUT</text>
<text x="203.4" y="162.8">3</text>
<text x="193.5" y="171.6" transform="rotate(-90 193.5 171.6)">2</text>
<text x="7.6" y="187">A</text>
<text x="270.8" y="187">A</text>
<text x="210.2" y="198.9">Title</text>
<text x="210.2" y="203.2">Size:</text>
<text x="218.8" y="202.3">Date: 27-Aug-2017</text>
<text x="236.1" y="202.3">Sheet</text>
<text x="22.7" y="208.3">1</text>
<text x="55.9" y="208.3">2</text>
<text x="89.1" y="208.3">3</text>
<text x="122.3" y="208.3">4</text>
<text x="155.5" y="208.3">5</text>
<text x="188.7" y="208.3">6</text>
<text x="218" y="204">Time: 10:18:08</text>
<text x="222" y="208.3">7</text>
<text x="238.5" y="204">of</text>
<text x="255.1" y="208.3">8</text>
</g>
<g font-size="1.6" fill="#800000">
<text x="173.6" y="52">5V</text>
<text x="121.8" y="63.2">ANTENNA</text>
<text x="222.8" y="63.2">LIMITER</text>
<text x="225" y="67.5">GND</text>
<text x="157.3" y="88.1">5V</text>
<text x="157.9" y="108.7">Vf</text>
<text x="157.3" y="119">5V</text>
<text x="199.9" y="125.9">+12V</text>
<text x="215.7" y="125">+12V</text>
<text x="203.5" y="129.3">Vr</text>
<text x="208.7" y="127.6">Vf</text>
<text x="37.5" y="138.8">ANTENNA</text>
<text x="157.4" y="139.6">Vr</text>
<text x="145.7" y="166.2">+12V</text>
<text x="157.3" y="165.4">+12V</text>
<text x="171" y="165.4">DC-IN</text>
<text x="212.8" y="165.4">5V</text>
<text x="230.4" y="166.2">5V</text>
</g>
<g font-size="1.6" fill="#000080">
<text x="205.8" y="53.4">C903</text>
<text x="199.6" y="57.2">R9</text>
<text x="199.6" y="58.9">1K</text>
<text x="205.8" y="54.9">1nF</text>
<text x="133.5" y="60.8">C57</text>
<text x="133.5" y="65.6">100pF</text>
<text x="154.3" y="61.8">R5</text>
<text x="154.3" y="64.6">1k8</text>
<text x="162.1" y="61.5">L17</text>
<text x="162.1" y="64.1">10uH</text>
<text x="167" y="66">C14</text>
<text x="180.1" y="65.6">D3</text>
<text x="194.6" y="60.8">C16</text>
<text x="194.6" y="65.6">100nF</text>
<text x="203" y="65.8">R10</text>
<text x="207.6" y="61.8">R13</text>
<text x="207.6" y="64.6">1K</text>
<text x="165.4" y="68.2">27pF</text>
<text x="180.1" y="67.1">1N4148</text>
<text x="191.3" y="68.9">D6</text>
<text x="191.3" y="70.4">1N4148</text>
<text x="203" y="67.5">1K</text>
<text x="180.1" y="74.2">D4</text>
<text x="180.1" y="75.7">1N4148</text>
<text x="191.3" y="77.4">D7</text>
<text x="27" y="79.5">J2</text>
<text x="27" y="81.2">SMA</text>
<text x="180.1" y="82.8">D5</text>
<text x="191.3" y="79">1N4148</text>
<text x="121.5" y="89.1">C3</text>
<text x="121.5" y="87.9">100nF</text>
<text x="145.7" y="86.7">R14</text>
<text x="145.7" y="89.5">4R7</text>
<text x="180.1" y="84.3">1N4148</text>
<text x="191.3" y="86">D8</text>
<text x="191.3" y="87.6">1N4148</text>
<text x="141.3" y="93.1">100nF</text>
<text x="142.1" y="91.4">C1</text>
<text x="200.6" y="93.8">C6</text>
<text x="200.6" y="95.3">10nF</text>
<text x="136.3" y="97.5">U1</text>
<text x="136.3" y="99.3">AD8307</text>
<text x="180.1" y="96.2">R6</text>
<text x="180.1" y="98.8">10K</text>
<text x="186.1" y="100.1">Q1</text>
<text x="187" y="101.6">NPN</text>
<text x="35.6" y="105.3">T1</text>
<text x="35.6" y="107">TOROID_SWR</text>
<text x="85.2" y="113">R18</text>
<text x="91.5" y="109.1">R16</text>
<text x="91.5" y="111.8">180R</text>
<text x="98.1" y="113">R17</text>
<text x="118.7" y="113">R1</text>
<text x="124.9" y="108">C2</text>
<text x="124.9" y="112.8">100nF</text>
<text x="145.5" y="110.2">C9</text>
<text x="145.5" y="112">1nF</text>
<text x="64" y="119.9">T2</text>
<text x="85.2" y="114.7">68R</text>
<text x="98.1" y="114.7">68R</text>
<text x="118.7" y="114.7">RES111</text>
<text x="141.4" y="117.6">R15</text>
<text x="235.2" y="119.9">JP1</text>
<text x="64" y="121.6">TOROID_SWR</text>
<text x="121.5" y="120.1">C7</text>
<text x="121.5" y="124.8">100nF</text>
<text x="141.4" y="120.4">4R7</text>
<text x="142.1" y="122.3">C4</text>
<text x="142.1" y="124">100nF</text>
<text x="136.3" y="128.4">U2</text>
<text x="136.3" y="130.2">AD8307</text>
<text x="227.5" y="133.6">0.1&quot; HEADER 6 WAY, LOCKING</text>
<text x="99.8" y="143.9">R21</text>
<text x="105.3" y="140">R19</text>
<text x="105.3" y="142.7">180R</text>
<text x="112.7" y="143.9">R20</text>
<text x="121.3" y="143.9">R2</text>
<text x="124.9" y="138.9">C5</text>
<text x="124.9" y="143.8">100nF</text>
<text x="140.4" y="143.8">1nF</text>
<text x="141.3" y="142.4">C8</text>
<text x="27" y="149.1">J1</text>
<text x="98.1" y="145.6">68R</text>
<text x="112.7" y="145.6">68R</text>
<text x="121.3" y="145.6">RES111</text>
<text x="27" y="150.8">SMA</text>
<text x="164.6" y="162">1N4001 etc</text>
<text x="187" y="159.4">IC2</text>
<text x="187" y="161.1">78L05</text>
<text x="166.4" y="163.7">D901</text>
<text x="170.7" y="167.1">+</text>
<text x="180" y="167.8">C981</text>
<text x="205.1" y="167.1">+</text>
<text x="208.4" y="167.8">C15</text>
<text x="221.2" y="167.6">C980</text>
<text x="166.2" y="171.2">22uF/16v</text>
<text x="167" y="169.5">C13</text>
<text x="180" y="169.5">100nF</text>
<text x="208.4" y="169.5">1uF/10V</text>
<text x="221.2" y="169.2">100nF</text>
<text x="241.6" y="202.3">1</text>
<text x="242.1" y="204">1</text>
</g>
<g font-size="1.6" fill="#ee0e22">
<text x="233.5" y="63.2">CO-AX to control board</text>
<text x="243.8" y="121.6">WAKEUP (NOT USED?)</text>
</g>
<g font-size="1.6" fill="#f00">
<text x="139.2" y="107.9">Vf</text>
<text x="140" y="138.8">Vr</text>
<text x="256.7" y="198.9">DRAWN BY:</text>
</g>
</svg>
